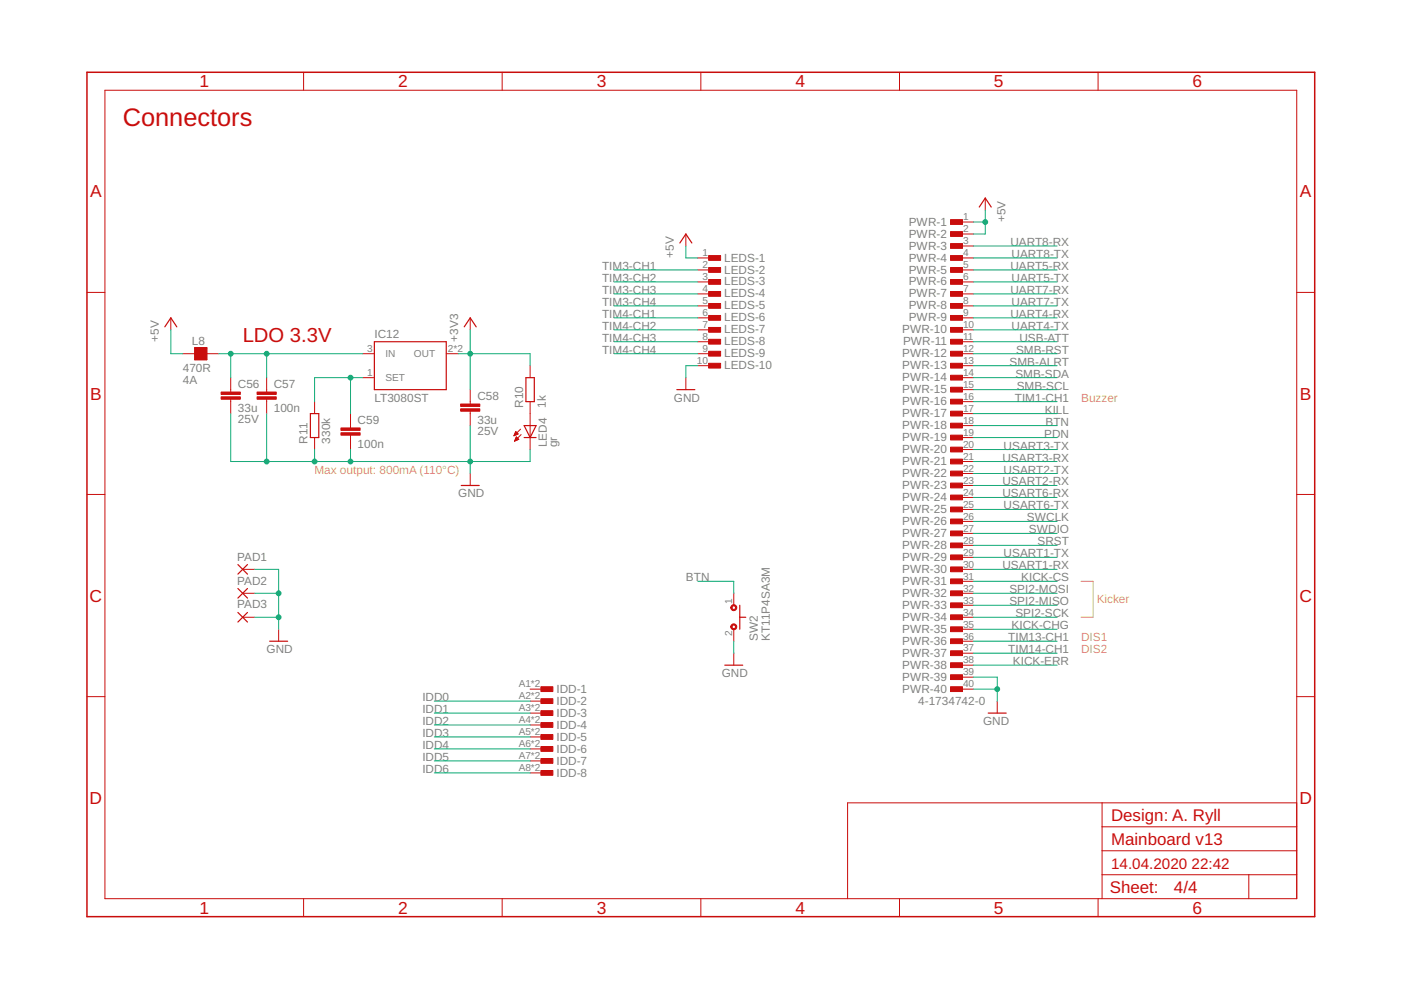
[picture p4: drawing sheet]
<svg xmlns="http://www.w3.org/2000/svg" width="297mm" height="210mm" viewBox="0 0 297 210" stroke-linecap="round" stroke-linejoin="round" font-family="sans-serif">
<path d="M229.2 123.3h2.6v7.6h-2.6" fill="none" stroke="#c8c832" stroke-width=".21"/>
<g fill="none" stroke="#c90d0c" stroke-width=".21">
<path d="M22.2 19.1h252.7v171.4h-252.7zM64.4 15.3v3.8M106.5 15.3v3.8M148.6 15.3v3.8M190.7 15.3v3.8M232.8 15.3v3.8M145.4 49.6v2.6M148 54.7h2.5M148 57.2h2.5M148 59.8h2.5M203.8 47.1h2.6M203.8 49.6h2.6"/>
<path d="M203.8 52.2h2.6M203.8 54.7h2.6M203.8 57.2h2.6M203.8 59.8h2.6M208.9 42v2.5M18.4 62h3.8M36.2 67.4v2.5M38.8 75h7.6M76.9 75h2.5M94.6 75h2.6M99.7 67.4v2.5M112.4 77.5v2.6"/>
<path d="M148 75h2.5M148 62.3h2.5M148 64.9h2.5M148 67.4h2.5M148 69.9h2.5M148 72.5h2.5M148 77.5h2.5M203.8 75h2.6M203.8 62.3h2.6M203.8 64.9h2.6M203.8 67.4h2.6M203.8 69.9h2.6"/>
<path d="M203.8 72.5h2.6M203.8 77.5h2.6M274.9 62h3.8M48.9 80.1v3M48.9 84.6v3.1M56.5 80.1v3M56.5 84.6v3.1M66.7 85.2v2.5M66.7 92.8v2.5M74.3 87.7v3M74.3 92.3v3M76.9 80.1h2.5"/>
<path d="M99.7 82.6v3.1M99.7 87.2v3M109 92.3h.2M109.1 92.2h.4M109.1 92.1h.6M109.1 93.5h.1M109.2 91.9h.6M109.2 93.4h.2M109.2 91.8h.5M109.2 93.3h.5M109.3 91.7h.3M109.3 93.2h.7"/>
<path d="M109.3 93h.6M109.3 91.6h.1M109.3 91.5l.6 .5-.9 .4zM109.4 92.9h.3M109.4 92.8h.2M109.5 92.6l-.4 .9M109.5 92.6l.5 .6M109.5 92.7h.1M110 93.2l-.9 .3M110.4 91l-1.4 1.4M110.5 92.1l-1.4 1.4M112.4 85.2v10.1"/>
<path d="M145.4 80.1v2.5M203.8 80.1h2.6M203.8 82.6h2.6M203.8 85.2h2.6M203.8 87.7h2.6M203.8 90.2h2.6M203.8 92.8h2.6M203.8 95.3h2.6M203.8 97.9h2.6M18.4 104.8h3.8M99.7 100.4v2.5M203.8 100.4h2.6"/>
<path d="M203.8 102.9h2.6M203.8 105.5h2.6M203.8 108h2.6M203.8 110.6h2.6M203.8 113.1h2.6M203.8 115.6h2.6M203.8 118.2h2.6M274.9 104.8h3.8M51.5 120.7h2.5M51.5 125.8h2.5M51.5 130.9h2.5M59.1 133.4v2.6"/>
<path d="M155.6 125.8v2.5M155.6 133.4v2.6M155.6 138.5v2.5M203.8 120.7h2.6M203.8 123.3h2.6M203.8 125.8h2.6M203.8 128.3h2.6M203.8 130.9h2.6M203.8 133.4h2.6M203.8 136h2.6M203.8 138.5h2.6M18.4 147.7h3.8"/>
<path d="M112.4 146.1h2.5M112.4 148.7h2.5M112.4 151.2h2.5M112.4 153.7h2.5M112.4 156.3h2.5M112.4 158.8h2.5M203.8 146.1h2.6M203.8 141h2.6M203.8 143.6h2.6M211.4 148.7v2.5M274.9 147.7h3.8M112.4 163.9h2.5"/>
<path d="M112.4 161.3h2.5M233.7 170.2v20.3M233.7 175.3h41.2M274.9 170.2h-95.2v20.3M64.4 190.5v3.9M106.5 190.5v3.9M148.6 190.5v3.9M190.7 190.5v3.9M232.8 190.5v3.9M233.7 185.5h41.2M233.7 180.4h41.2M264.8 185.5v5"/>
</g>
<path d="M18.4 15.3h260.3v179.1h-260.3z" fill="none" stroke="#c90d0c" stroke-width=".32"/>
<g fill="none" stroke="#c90d0c" stroke-width=".25">
<path d="M144.1 51.5l1.3-1.9 1.3 1.9M207.6 43.9l1.3-1.9 1.3 1.9M34.9 69.3l1.3-1.9 1.3 1.9M41.3 73.7h2.5v2.6h-2.5zM79.4 72.5h15.2v10.1h-15.2zM98.4 69.3l1.3-1.9 1.3 1.9M65.8 87.7h1.8v5.1h-1.8zM111.1 92.8h2.6M111.1 90.2h2.6l-1.3 2.6zM111.5 80.1h1.8v5.1h-1.8zM143.5 82.6h3.8M50.4 119.7l2.1 2"/>
<path d="M52.5 119.7l-2.1 2M97.8 102.9h3.8M50.4 124.8l2.1 2M50.4 129.9l2.1 2M52.5 124.8l-2.1 2M52.5 129.9l-2.1 2M57.2 136h3.8M156.8 128.3v5.1M156.8 130.9h1.3M153.7 141h3.8M209.5 151.2h3.8"/>
</g>
<g fill="#c90d0c" stroke="#c90d0c" stroke-width=".21">
<path d="M72.3 91.8h4v.5h-4z"/>
<path d="M72.3 90.7h4v.5h-4z"/>
<path d="M97.7 86.7h4v.5h-4z"/>
<path d="M97.7 85.7h4v.5h-4z"/>
<path d="M46.9 84.1h4v.5h-4z"/>
<path d="M46.9 83.1h4v.5h-4z"/>
<path d="M54.5 84.1h4.1v.5h-4.1z"/>
<path d="M54.5 83.1h4.1v.5h-4.1z"/>
<path d="M41.3 73.7h2.5v2.6h-2.5z"/>
<path d="M201.5 46.6h2.6v1h-2.6z"/>
<path d="M201.5 49.1h2.6v1h-2.6z"/>
<path d="M201.5 51.6h2.6v1.1h-2.6z"/>
<path d="M201.5 54.2h2.6v1h-2.6z"/>
<path d="M201.5 56.7h2.6v1h-2.6z"/>
<path d="M201.5 59.3h2.6v1h-2.6z"/>
<path d="M201.5 61.8h2.6v1h-2.6z"/>
<path d="M201.5 64.3h2.6v1.1h-2.6z"/>
<path d="M201.5 66.9h2.6v1h-2.6z"/>
<path d="M201.5 69.4h2.6v1h-2.6z"/>
<path d="M201.5 71.9h2.6v1.1h-2.6z"/>
<path d="M201.5 74.5h2.6v1h-2.6z"/>
<path d="M201.5 77h2.6v1h-2.6z"/>
<path d="M201.5 79.6h2.6v1h-2.6z"/>
<path d="M201.5 82.1h2.6v1h-2.6z"/>
<path d="M201.5 84.6h2.6v1.1h-2.6z"/>
<path d="M201.5 87.2h2.6v1h-2.6z"/>
<path d="M201.5 89.7h2.6v1h-2.6z"/>
<path d="M201.5 92.3h2.6v1h-2.6z"/>
<path d="M201.5 94.8h2.6v1h-2.6z"/>
<path d="M201.5 97.3h2.6v1.1h-2.6z"/>
<path d="M201.5 99.9h2.6v1h-2.6z"/>
<path d="M201.5 102.4h2.6v1h-2.6z"/>
<path d="M201.5 105h2.6v1h-2.6z"/>
<path d="M201.5 107.5h2.6v1h-2.6z"/>
<path d="M201.5 110h2.6v1.1h-2.6z"/>
<path d="M201.5 112.6h2.6v1h-2.6z"/>
<path d="M201.5 115.1h2.6v1h-2.6z"/>
<path d="M201.5 117.7h2.6v1h-2.6z"/>
<path d="M201.5 145.6h2.6v1h-2.6z"/>
<path d="M201.5 120.2h2.6v1h-2.6z"/>
<path d="M201.5 122.7h2.6v1.1h-2.6z"/>
<path d="M201.5 125.3h2.6v1h-2.6z"/>
<path d="M201.5 127.8h2.6v1h-2.6z"/>
<path d="M201.5 130.4h2.6v1h-2.6z"/>
<path d="M201.5 132.9h2.6v1h-2.6z"/>
<path d="M201.5 135.4h2.6v1.1h-2.6z"/>
<path d="M201.5 138h2.6v1h-2.6z"/>
<path d="M201.5 140.5h2.6v1h-2.6z"/>
<path d="M201.5 143.1h2.6v1h-2.6z"/>
<path d="M114.7 145.6h2.5v1h-2.5z"/>
<path d="M114.7 148.1h2.5v1.1h-2.5z"/>
<path d="M114.7 150.7h2.5v1h-2.5z"/>
<path d="M114.7 153.2h2.5v1h-2.5z"/>
<path d="M114.7 155.7h2.5v1.1h-2.5z"/>
<path d="M114.7 158.3h2.5v1h-2.5z"/>
<path d="M114.7 163.4h2.5v1h-2.5z"/>
<path d="M114.7 160.8h2.5v1h-2.5z"/>
<path d="M150.2 54.2h2.6v1h-2.6z"/>
<path d="M150.2 56.7h2.6v1h-2.6z"/>
<path d="M150.2 59.3h2.6v1h-2.6z"/>
<path d="M150.2 61.8h2.6v1h-2.6z"/>
<path d="M150.2 64.3h2.6v1.1h-2.6z"/>
<path d="M150.2 66.9h2.6v1h-2.6z"/>
<path d="M150.2 77h2.6v1h-2.6z"/>
<path d="M150.2 69.4h2.6v1h-2.6z"/>
<path d="M150.2 71.9h2.6v1.1h-2.6z"/>
<path d="M150.2 74.5h2.6v1h-2.6z"/>
</g>
<g fill="#c90d0c" stroke="#c90d0c" stroke-width=".21">
<path d="M155.1 128.4a.63 .63 0 0 1 1 .1 .63 .63 0 0 1-.4 1 .63 .63 0 0 1-.8-.7h.3a.38 .38 0 0 1 .5-.3 .38 .38 0 0 1 .1 .6 .38 .38 0 0 1-.6-.1v-.2h-.3z" fill-rule="evenodd"/>
<path d="M155.1 132.5a.63 .63 0 0 1 1 .1 .63 .63 0 0 1-.4 .9 .63 .63 0 0 1-.8-.6h.3a.38 .38 0 0 1 .5-.3 .38 .38 0 0 1 .1 .6 .38 .38 0 0 1-.6-.1v-.2h-.3z" fill-rule="evenodd"/>
</g>
<g fill="none" stroke="#0dab76" stroke-width=".21">
<path d="M130.2 57.2h17.8M130.2 59.8h17.8M145.4 52.2v2.5h2.6M206.4 47.1h2.5M206.4 54.7h17.7M206.4 57.2h17.7M206.4 59.8h17.7M206.4 52.2h17.7M208.9 44.5v5.1h-2.5M36.2 69.9v5.1h2.6M46.4 75h30.5M48.9 75v5.1"/>
<path d="M56.5 75v5.1M97.2 75h15.2v2.5M99.7 69.9v12.7M130.2 75h17.8M130.2 72.5h17.8M130.2 62.3h17.8M130.2 64.9h17.8M130.2 69.9h17.8M130.2 67.4h17.8M148 77.5h-2.6v2.6M206.4 77.5h17.7M206.4 75h17.7"/>
<path d="M206.4 72.5h17.7M206.4 62.3h17.7M206.4 64.9h17.7M206.4 69.9h17.7M206.4 67.4h17.7M48.9 87.7v10.2h63.5v-2.6M56.5 87.7v10.2M66.7 95.3v2.6M74.3 80.1v7.6M74.3 95.3v2.6M76.9 80.1h-10.2v5.1M99.7 90.2v10.2"/>
<path d="M206.4 97.9h17.7M206.4 87.7h17.7M206.4 80.1h17.7M206.4 82.6h17.7M206.4 90.2h17.7M206.4 92.8h17.7M206.4 85.2h17.7M206.4 95.3h17.7M206.4 118.2h17.7M206.4 113.1h17.7M206.4 110.6h17.7M206.4 115.6h17.7"/>
<path d="M206.4 105.5h17.7M206.4 108h17.7M206.4 100.4h17.7M206.4 102.9h17.7M54 130.9h5.1M54 120.7h5.1v12.7M54 125.8h5.1M148 123.3h7.6v2.5M155.6 136v2.5M206.4 130.9h17.7M206.4 125.8h17.7M206.4 120.7h17.7"/>
<path d="M206.4 123.3h17.7M206.4 133.4h17.7M206.4 136h17.7M206.4 138.5h17.7M206.4 128.3h17.7M92.1 148.7h20.3M92.1 151.2h20.3M92.1 153.7h20.3M92.1 156.3h20.3M92.1 158.8h20.3M206.4 146.1h5M206.4 143.6h5v5.1"/>
<path d="M206.4 141h17.7M92.1 161.3h20.3M92.1 163.9h20.3"/>
</g>
<g fill="#0dab76" stroke="#0dab76" stroke-width=".21">
<circle cx="74.3" cy="97.9" r=".51"/>
<circle cx="99.7" cy="97.9" r=".51"/>
<circle cx="56.5" cy="97.9" r=".51"/>
<circle cx="66.7" cy="97.9" r=".51"/>
<circle cx="211.4" cy="146.1" r=".51"/>
<circle cx="59.1" cy="125.8" r=".51"/>
<circle cx="59.1" cy="130.9" r=".51"/>
<circle cx="208.9" cy="47.1" r=".51"/>
<circle cx="99.7" cy="75" r=".51"/>
<circle cx="74.3" cy="80.1" r=".51"/>
<circle cx="48.9" cy="75" r=".51"/>
<circle cx="56.5" cy="75" r=".51"/>
</g>
<text font-size="5.4" fill="#c90d0c" x="26.1" y="26.8">Connectors</text>
<text font-size="4.3" fill="#c90d0c" x="51.5" y="72.5">LDO 3.3V</text>
<g font-size="3.7" fill="#c90d0c">
<text x="42.3" y="18.5">1</text>
<text x="84.4" y="18.5">2</text>
<text x="126.5" y="18.5">3</text>
<text x="168.6" y="18.5">4</text>
<text x="210.7" y="18.5">5</text>
<text x="252.9" y="18.5">6</text>
<text x="19.1" y="41.9">A</text>
<text x="275.6" y="41.9">A</text>
<text x="19.1" y="84.7">B</text>
<text x="275.6" y="84.7">B</text>
<text x="19" y="127.6">C</text>
<text x="275.5" y="127.6">C</text>
<text x="19" y="170.4">D</text>
<text x="275.5" y="170.4">D</text>
<text x="42.3" y="193.7">1</text>
<text x="84.4" y="193.7">2</text>
<text x="126.5" y="193.7">3</text>
<text x="168.6" y="193.7">4</text>
<text x="210.7" y="193.7">5</text>
<text x="252.9" y="193.7">6</text>
</g>
<g font-size="3.6" fill="#c90d0c">
<text x="235.6" y="174">Design: A. Ryll</text>
<text x="235.6" y="179.1">Mainboard v13</text>
<text x="235.3" y="189.4">Sheet:</text>
<text x="248.9" y="189.3">4/4</text>
</g>
<g font-size="3.2" fill="#c90d0c">
<text x="235.6" y="184.2">14.04.2020</text>
<text x="252.6" y="184.2">22:42</text>
</g>
<g font-size="2.5" fill="#808080">
<text x="192.7" y="47.8">PWR-1</text>
<text x="213.2" y="47.1" transform="rotate(-90 213.2 47.1)">+5V</text>
<text x="192.7" y="50.4">PWR-2</text>
<text x="192.7" y="52.9">PWR-3</text>
<text x="214.2" y="52.1">UART8-RX</text>
<text x="127.6" y="57.2">TIM3-CH1</text>
<text x="127.6" y="59.8">TIM3-CH2</text>
<text x="142.9" y="54.7" transform="rotate(-90 142.9 54.7)">+5V</text>
<text x="153.5" y="55.4">LEDS-1</text>
<text x="153.5" y="58">LEDS-2</text>
<text x="192.7" y="55.4">PWR-4</text>
<text x="192.7" y="58">PWR-5</text>
<text x="214.2" y="57.2">UART5-RX</text>
<text x="214.5" y="59.8">UART5-TX</text>
<text x="214.5" y="54.7">UART8-TX</text>
<text x="127.6" y="62.3">TIM3-CH3</text>
<text x="127.6" y="64.8">TIM3-CH4</text>
<text x="153.5" y="60.5">LEDS-3</text>
<text x="153.5" y="63.1">LEDS-4</text>
<text x="153.5" y="65.6">LEDS-5</text>
<text x="192.7" y="60.5">PWR-6</text>
<text x="192.7" y="63.1">PWR-7</text>
<text x="192.7" y="65.6">PWR-8</text>
<text x="214.2" y="62.3">UART7-RX</text>
<text x="214.5" y="64.8">UART7-TX</text>
<text x="79.4" y="71.7">IC12</text>
<text x="127.6" y="67.4">TIM4-CH1</text>
<text x="127.6" y="69.9">TIM4-CH2</text>
<text x="153.5" y="68.1">LEDS-6</text>
<text x="153.5" y="70.7">LEDS-7</text>
<text x="191.3" y="70.7">PWR-10</text>
<text x="192.7" y="68.1">PWR-9</text>
<text x="214.2" y="67.4">UART4-RX</text>
<text x="214.5" y="69.9">UART4-TX</text>
<text x="33.7" y="72.5" transform="rotate(-90 33.7 72.5)">+5V</text>
<text x="40.7" y="73.1">L8</text>
<text x="97.2" y="72.5" transform="rotate(-90 97.2 72.5)">+3V3</text>
<text x="127.6" y="72.5">TIM4-CH3</text>
<text x="127.6" y="75">TIM4-CH4</text>
<text x="153.5" y="73.2">LEDS-8</text>
<text x="153.5" y="75.8">LEDS-9</text>
<text x="191.3" y="75.8">PWR-12</text>
<text x="191.5" y="73.2">PWR-11</text>
<text x="214.1" y="77.5">SMB-ALRT</text>
<text x="215.4" y="75">SMB-RST</text>
<text x="216.1" y="72.5">USB-ATT</text>
<text x="38.8" y="81.4">4A</text>
<text x="38.8" y="78.8">470R</text>
<text x="50.4" y="82.2">C56</text>
<text x="58.1" y="82.2">C57</text>
<text x="153.5" y="78.3">LEDS-10</text>
<text x="191.3" y="78.3">PWR-13</text>
<text x="191.3" y="80.8">PWR-14</text>
<text x="191.3" y="83.4">PWR-15</text>
<text x="215.3" y="80.1">SMB-SDA</text>
<text x="215.6" y="82.6">SMB-SCL</text>
<text x="50.4" y="89.7">25V</text>
<text x="50.4" y="87.3">33u</text>
<text x="58.1" y="87.3">100n</text>
<text x="75.8" y="89.9">C59</text>
<text x="79.4" y="85.2">LT3080ST</text>
<text x="101.2" y="89.9">33u</text>
<text x="101.2" y="84.8">C58</text>
<text x="110.9" y="86.4" transform="rotate(-90 110.9 86.4)">R10</text>
<text x="115.7" y="86.4" transform="rotate(-90 115.7 86.4)">1k</text>
<text x="142.9" y="85.2">GND</text>
<text x="191.3" y="85.9">PWR-16</text>
<text x="191.3" y="88.5">PWR-17</text>
<text x="215.1" y="85.2">TIM1-CH1</text>
<text x="221.5" y="87.7">KILL</text>
<text x="65.2" y="94" transform="rotate(-90 65.2 94)">R11</text>
<text x="70" y="94" transform="rotate(-90 70 94)">330k</text>
<text x="75.8" y="94.9">100n</text>
<text x="101.2" y="92.3">25V</text>
<text x="116" y="94.8" transform="rotate(-90 116 94.8)">LED4</text>
<text x="118.1" y="94.8" transform="rotate(-90 118.1 94.8)">gr</text>
<text x="191.3" y="91">PWR-18</text>
<text x="191.3" y="93.5">PWR-19</text>
<text x="212.8" y="95.3">USART3-TX</text>
<text x="221.4" y="92.8">PDN</text>
<text x="221.7" y="90.2">BTN</text>
<text x="191.3" y="96.1">PWR-20</text>
<text x="191.3" y="98.6">PWR-21</text>
<text x="191.3" y="101.2">PWR-22</text>
<text x="212.5" y="97.9">USART3-RX</text>
<text x="212.8" y="100.4">USART2-TX</text>
<text x="97.2" y="105.5">GND</text>
<text x="191.3" y="103.7">PWR-23</text>
<text x="191.3" y="106.2">PWR-24</text>
<text x="212.5" y="105.5">USART6-RX</text>
<text x="212.5" y="102.9">USART2-RX</text>
<text x="191.3" y="108.8">PWR-25</text>
<text x="191.3" y="111.3">PWR-26</text>
<text x="191.3" y="113.9">PWR-27</text>
<text x="212.8" y="108">USART6-TX</text>
<text x="217.7" y="110.6">SWCLK</text>
<text x="218.1" y="113.1">SWDIO</text>
<text x="50.3" y="118.9">PAD1</text>
<text x="191.3" y="116.4">PWR-28</text>
<text x="191.3" y="118.9">PWR-29</text>
<text x="212.8" y="118.2">USART1-TX</text>
<text x="220" y="115.6">SRST</text>
<text x="50.3" y="123.9">PAD2</text>
<text x="145.4" y="123.3">BTN</text>
<text x="191.3" y="121.5">PWR-30</text>
<text x="191.3" y="124">PWR-31</text>
<text x="212.5" y="120.7">USART1-RX</text>
<text x="214" y="125.8">SPI2-MOSI</text>
<text x="216.5" y="123.3">KICK-CS</text>
<text x="50.3" y="129">PAD3</text>
<text x="191.3" y="126.6">PWR-32</text>
<text x="191.3" y="129.1">PWR-33</text>
<text x="191.3" y="131.6">PWR-34</text>
<text x="214" y="128.3">SPI2-MISO</text>
<text x="215.3" y="130.9">SPI2-SCK</text>
<text x="160.7" y="135.9" transform="rotate(-90 160.7 135.9)">SW2</text>
<text x="163.2" y="135.9" transform="rotate(-90 163.2 135.9)">KT11P4SA3M</text>
<text x="191.3" y="134.2">PWR-35</text>
<text x="191.3" y="136.7">PWR-36</text>
<text x="213.7" y="135.9">TIM13-CH1</text>
<text x="214.5" y="133.4">KICK-CHG</text>
<text x="56.5" y="138.5">GND</text>
<text x="153" y="143.6">GND</text>
<text x="191.3" y="139.2">PWR-37</text>
<text x="191.3" y="141.8">PWR-38</text>
<text x="213.7" y="138.5">TIM14-CH1</text>
<text x="214.7" y="141">KICK-ERR</text>
<text x="89.5" y="148.6">IDD0</text>
<text x="118" y="146.9">IDD-1</text>
<text x="118" y="149.4">IDD-2</text>
<text x="191.3" y="146.9">PWR-40</text>
<text x="191.3" y="144.3">PWR-39</text>
<text x="194.7" y="149.4">4-1734742-0</text>
<text x="89.5" y="151.2">IDD1</text>
<text x="89.5" y="153.7">IDD2</text>
<text x="118" y="151.9">IDD-3</text>
<text x="118" y="154.5">IDD-4</text>
<text x="208.4" y="153.7">GND</text>
<text x="89.5" y="156.3">IDD3</text>
<text x="89.5" y="158.8">IDD4</text>
<text x="89.5" y="161.3">IDD5</text>
<text x="118" y="157">IDD-5</text>
<text x="118" y="159.6">IDD-6</text>
<text x="89.5" y="163.9">IDD6</text>
<text x="118" y="164.6">IDD-8</text>
<text x="118" y="162.1">IDD-7</text>
</g>
<g font-size="2.5" fill="#c8c832">
<text x="229.2" y="85.2">Buzzer</text>
<text x="66.7" y="100.4">Max output: 800mA (110°C)</text>
<text x="232.5" y="127.8">Kicker</text>
<text x="229.2" y="135.9">DIS1</text>
<text x="229.2" y="138.5">DIS2</text>
</g>
<g font-size="2.1" fill="#808080">
<text x="204.2" y="46.7">1</text>
<text x="204.2" y="49.3">2</text>
<text x="204.2" y="51.8">3</text>
<text x="149" y="54.3">1</text>
<text x="149" y="56.9">2</text>
<text x="149" y="59.4">3</text>
<text x="204.2" y="54.3">4</text>
<text x="204.2" y="56.9">5</text>
<text x="204.2" y="59.4">6</text>
<text x="149" y="62">4</text>
<text x="149" y="64.5">5</text>
<text x="204.2" y="62">7</text>
<text x="204.2" y="64.5">8</text>
<text x="149" y="67">6</text>
<text x="149" y="69.6">7</text>
<text x="204.2" y="67">9</text>
<text x="204.2" y="69.6">10</text>
<text x="77.8" y="74.6">3</text>
<text x="81.7" y="75.8">IN</text>
<text x="87.8" y="75.8">OUT</text>
<text x="95" y="74.6">2*2</text>
<text x="147.8" y="77.2">10</text>
<text x="149" y="72.1">8</text>
<text x="149" y="74.6">9</text>
<text x="204.2" y="72.1">11</text>
<text x="204.2" y="74.6">12</text>
<text x="204.2" y="77.2">13</text>
<text x="77.8" y="79.7">1</text>
<text x="81.7" y="80.8">SET</text>
<text x="204.2" y="79.7">14</text>
<text x="204.2" y="82.3">15</text>
<text x="204.2" y="84.8">16</text>
<text x="204.2" y="87.3">17</text>
<text x="204.2" y="89.9">18</text>
<text x="204.2" y="92.4">19</text>
<text x="204.2" y="95">20</text>
<text x="204.2" y="97.5">21</text>
<text x="204.2" y="100">22</text>
<text x="204.2" y="102.6">23</text>
<text x="204.2" y="105.1">24</text>
<text x="204.2" y="107.7">25</text>
<text x="204.2" y="110.2">26</text>
<text x="204.2" y="112.7">27</text>
<text x="204.2" y="115.3">28</text>
<text x="204.2" y="117.8">29</text>
<text x="204.2" y="120.4">30</text>
<text x="204.2" y="122.9">31</text>
<text x="204.2" y="125.4">32</text>
<text x="155.2" y="128" transform="rotate(-90 155.2 128)">1</text>
<text x="204.2" y="128">33</text>
<text x="204.2" y="130.5">34</text>
<text x="155.2" y="134.9" transform="rotate(-90 155.2 134.9)">2</text>
<text x="204.2" y="133.1">35</text>
<text x="204.2" y="135.6">36</text>
<text x="204.2" y="138.1">37</text>
<text x="204.2" y="140.7">38</text>
<text x="204.2" y="143.2">39</text>
<text x="110" y="145.7">A1*2</text>
<text x="110" y="148.3">A2*2</text>
<text x="204.2" y="145.7">40</text>
<text x="110" y="150.8">A3*2</text>
<text x="110" y="153.4">A4*2</text>
<text x="110" y="155.9">A5*2</text>
<text x="110" y="158.4">A6*2</text>
<text x="110" y="161">A7*2</text>
<text x="110" y="163.5">A8*2</text>
</g>
</svg>
